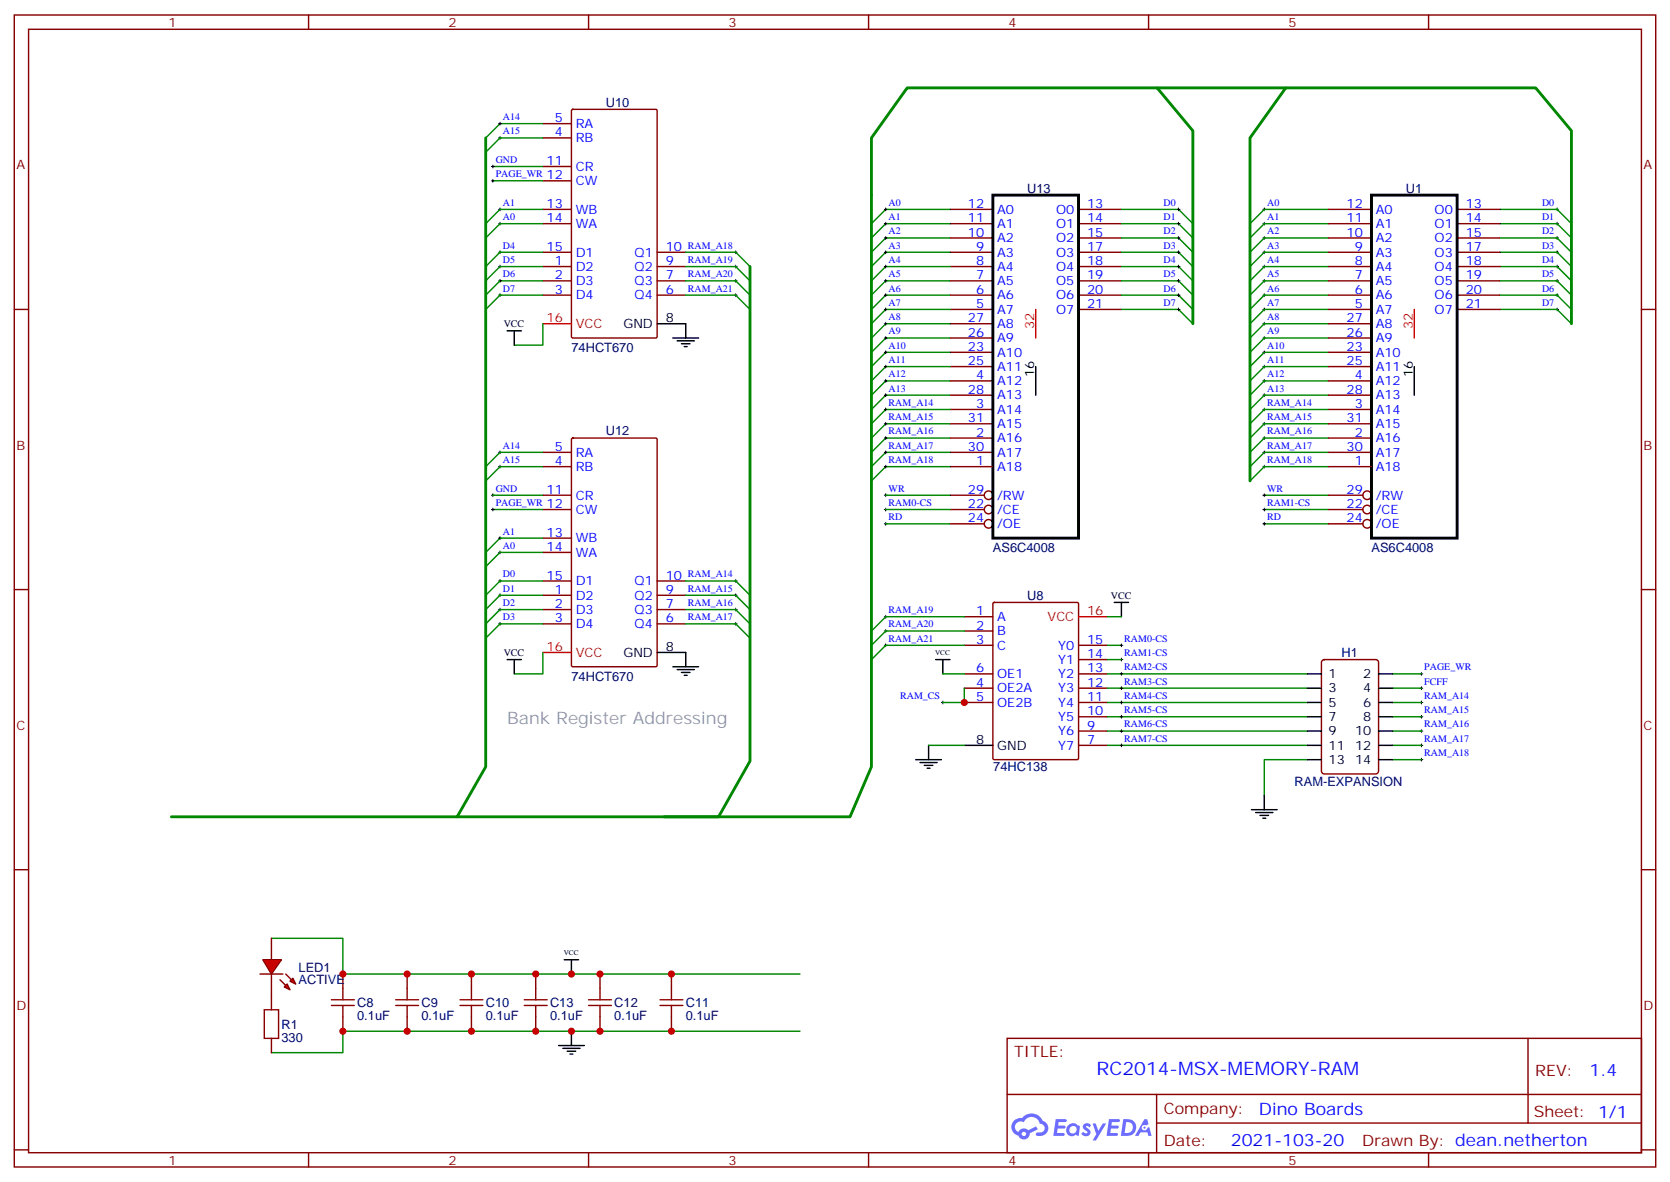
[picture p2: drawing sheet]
<svg xmlns="http://www.w3.org/2000/svg" width="412mm" height="292mm" viewBox="0 0 412 292" stroke-linecap="round" stroke-linejoin="round" font-family="sans-serif">
<g fill="none" stroke="#870000" stroke-width=".35">
<path d="M3.5 3.7h405.4v284.3h-405.4zM7.1 7.2h398.2v277.3h-398.2zM76.2 3.7v3.5M145.3 3.7v3.5M214.5 3.7v3.5M283.6 3.7v3.5M352.8 3.7v3.5M3.5 76.4h3.6M405.3 76.4h3.6M3.5 145.5h3.6M405.3 145.5h3.6M3.5 214.7h3.6"/>
<path d="M405.3 214.7h3.6M248.7 256.3h156.6v28.2h-156.6zM377.3 256.3v20.9M248.7 270.1h156.5M285.6 277.2h119.6M285.6 270.1v14.2M3.5 283.8h3.6M76.2 284.5v3.5M145.3 284.5v3.5M214.5 284.5v3.5M283.6 284.5v3.5M352.8 284.5v3.5"/>
<path d="M405.3 283.8h3.6"/>
</g>
<g fill="#5487ff">
<path d="M267.7 277.5a1.22 1.22 0 0 1 1.7 .2l-.4 .6a.47 .47 0 0 0-.3-.4 .47 .47 0 0 0-.5 .2v.1a1.3 1.3 0 0 1 1 1.7 1.39 1.39 0 0 1-2.2 0l.5-.6 .7 .5a.29 .29 0 0 0 .3-.3 .29 .29 0 0 0-.2-.3 1.04 1.04 0 0 1-.6-1.7z"/>
<path d="M260.7 276.2h2.4a.37 .37 0 0 1 .3 .4 .37 .37 0 0 1-.3 .4h-1.7l-.1 .8h1.5l.3 .4-.3 .4h-1.6l-.2 1.1 1.6-.1a.36 .36 0 0 1 .3 .4 .36 .36 0 0 1-.3 .4h-2.5z"/>
<path d="M273.8 276.2h2.4a.37 .37 0 0 1 .4 .4 .37 .37 0 0 1-.4 .4h-1.6l-.2 .8h1.6l.3 .4-.4 .4-1.6-.1-.1 1.1h1.5a.36 .36 0 0 1 .4 .4 .36 .36 0 0 1-.4 .4h-2.4z"/>
<path d="M282.6 276.2h.7l.3 1.3-.6 .3a.69 .69 0 0 0-1 .3 .69 .69 0 0 0 .4 .9 .69 .69 0 0 0 .9-.6l.5-.2 .6 2.2h-.8l-.2-.9h-1.8l-.5 .9h-.8z"/>
<path d="M269.8 277.3h.8l.6 1.8 1.1-1.8h.9l-2.6 4.2h-.8l.9-1.5z"/>
<path d="M277.4 276.2l-.6 4.2h1.3a2.11 2.11 0 0 0 2.5-2.1 2.11 2.11 0 0 0-2.5-2.1zM278.1 277a1.39 1.39 0 0 1 1.7 1.4 1.39 1.39 0 0 1-1.8 1.2h-.3z"/>
<path d="M263.7 277.8a1.47 1.47 0 0 0-.1 2.1 1.47 1.47 0 0 0 2.1 .1l.7 .4 .3-2.3-.2-.3h-.4a1.49 1.49 0 0 0-2.4 0zM264.4 278.2a.92 .92 0 0 1 1.5 .5 .92 .92 0 0 1-1.3 1.1 .9 .9 0 0 1-.2-1.6z"/>
<path d="M250.4 276.6a2.18 2.18 0 0 0 1.1 3.7 1.44 1.44 0 0 0 1.6 .9 1.44 1.44 0 0 0 1.2-1.4l2-1.1-.5-.7-1.9 1a1.47 1.47 0 0 0-2.4 .4 1.39 1.39 0 0 1-.7-1.9 1.39 1.39 0 0 1 2-.5 2.12 2.12 0 0 1 2.2-1.3 2.12 2.12 0 0 1 1.9 1.7 1.07 1.07 0 0 1 1.1 1 1.07 1.07 0 0 1-1 1.1h-.7a.43 .43 0 0 0-.5 .4 .43 .43 0 0 0 .4 .5 1.98 1.98 0 0 0 2.5-1.2 1.98 1.98 0 0 0-1.2-2.6 2.98 2.98 0 0 0-5.1-.6l-1.1 .1zM252.3 279.9a.55 .55 0 0 1 1.1 0 .55 .55 0 0 1-1.1 0z"/>
<circle cx="282.6" cy="278.3" r=".26"/>
</g>
<g fill="none" stroke="#870000" stroke-width=".35">
<path d="M134.1 30.5h7M134.1 34h7M141.2 27.2l.3-.2h20.4l.3 .2 .1 55.9-.2 .3h-20.6l-.3-.2zM134.1 44.6h7M134.1 41.1h7M134.1 51.7h7M134.1 55.2h7M234.6 51.7h10.6M234.6 55.2h10.6M234.6 58.7h10.6M266.3 51.7h10.6M266.3 55.2h10.6"/>
<path d="M266.3 58.7h10.6M134.1 65.8h7M134.1 69.3h7M134.1 72.8h7M134.1 62.3h7M162.3 65.8h7M162.3 69.3h7M162.3 72.8h7M162.3 62.3h7M234.6 65.8h10.6M234.6 69.3h10.6M234.6 72.8h10.6"/>
<path d="M234.6 62.3h10.6M234.6 76.4h10.6M234.6 79.9h10.6M266.3 65.8h10.6M266.3 69.3h10.6M266.3 72.8h10.6M266.3 62.3h10.6M266.3 76.4h10.6M234.6 94h10.6M234.6 87h10.6M234.6 90.5h10.6M234.6 83.4h10.6"/>
<path d="M234.6 97.5h10.6M134.1 111.7h7M134.1 115.2h7M141.2 108.3l.3-.2h20.4l.3 .2 .1 55.9-.2 .3-20.6 .1-.3-.2zM234.6 111.7h10.6M234.6 115.2h10.6M234.6 101.1h10.6M234.6 104.6h10.6M234.6 108.1h10.6M134.1 125.8h7M134.1 122.2h7M134.1 132.8h7"/>
<path d="M134.1 136.3h7M234.6 125.8h8.5M234.6 122.2h8.5M234.6 129.3h8.5M134.1 146.9h7M134.1 150.5h7M134.1 154h7M134.1 143.4h7M162.3 146.9h7M162.3 150.5h7M162.3 154h7M162.3 143.4h7"/>
<path d="M238.1 152.2h7.1M238.1 155.8h7.1M238.1 159.3h7.1M245.2 148.9l.3-.2h20.5l.3 .2v38.2l-.1 .4h-20.7l-.3-.2zM266.3 159.3h7.1M238.1 169.9h7.1M238.1 173.4h7.1M238.1 166.3h7.1M266.3 169.9h7.1M266.3 173.4h7.1M266.3 166.3h7.1M266.3 176.9h7.1"/>
<path d="M266.3 162.8h7.1M266.3 184h7.1M266.3 180.4h7.1M84.7 240.4v3.5M84.7 251v3.5M100.5 240.4v3.5M100.5 251v3.5M116.4 240.4v3.5M116.4 251v3.5M148.2 240.4v3.5M148.2 251v3.5M165.8 240.4v3.5"/>
<path d="M165.8 251v3.5"/>
<circle cx="244.1" cy="122.2" r="1.06"/>
<circle cx="244.1" cy="125.8" r="1.06"/>
<circle cx="244.1" cy="129.3" r="1.06"/>
</g>
<g fill="none" stroke="#000" stroke-width=".35">
<path d="M162.3 79.9h7v3.5M125.2 81.7h3.6M127 81.7v3.5M166.2 83.4h6.3M167.2 84.1h4.2M168.3 84.8h2.1M169 85.5h.7M255.8 90.5v7M275.2 148.7h3.5M276.9 148.7v3.5M125.2 162.8h3.6M127 162.8v3.5"/>
<path d="M162.3 161h7v3.6M166.2 164.6h6.3M167.2 165.3h4.2M168.3 166h2.1M169 166.7h.7M231.1 162.8h3.5M232.8 162.8v3.5M226.1 187.5h6.4M227.2 188.2h4.2M228.2 188.9h2.2M229 189.6h.7M229.3 184v3.5"/>
<path d="M238.1 184h7.1M139.3 236.9h3.6M141.1 236.9v3.5M137.9 258.1h6.4M139 258.8h4.2M140.1 259.5h2.1M141.1 254.5v3.6M140.8 260.2h.7"/>
</g>
<path d="M134.1 79.9h7M255.8 76.4v7M266.3 152.2h7.1M134.1 161h7" fill="none" stroke="#f00" stroke-width=".35"/>
<g fill="none" stroke="#000" stroke-width=".25">
<path d="M123.1 30.5h.7M123.1 34h.7M123.5 30.2v.7M123.5 33.7v.7M121.4 44.6h.7M121.4 41.1h.7M121.7 40.7v.8M121.7 44.3v.7M123.1 51.7h.7M123.1 55.2h.7M123.5 51.3v.7M123.5 54.9v.7"/>
<path d="M218.4 51.7h.7M218.4 55.2h.7M218.4 58.7h.7M218.7 51.3v.7M218.7 54.9v.7M218.7 58.4v.7M290.7 51.7h.7M290.7 55.2h.7M290.7 58.7h.7M291 51.3v.7M291 54.9v.7M291 58.4v.7"/>
<path d="M123.1 69.3h.7M123.1 72.8h.7M123.1 65.8h.7M123.1 62.3h.7M123.5 61.9v.7M123.5 65.4v.7M123.5 69v.7M123.5 72.5v.7M181.3 69.3h.7M181.3 72.8h.7M181.3 65.8h.7M181.3 62.3h.7"/>
<path d="M181.7 61.9v.7M181.7 65.4v.7M181.7 69v.7M181.7 72.5v.7M218.4 69.3h.7M218.4 72.8h.7M218.4 65.8h.7M218.4 62.3h.7M218.4 76.4h.7M218.4 79.9h.7M218.7 61.9v.7M218.7 65.4v.7"/>
<path d="M218.7 69v.7M218.7 72.5v.7M218.7 76v.7M218.7 79.6v.7M290.7 69.3h.7M290.7 72.8h.7M290.7 65.8h.7M290.7 62.3h.7M290.7 76.4h.7M291 61.9v.7M291 65.4v.7M291 69v.7"/>
<path d="M291 72.5v.7M291 76v.7M218.4 83.4h.7M218.4 87h.7M218.4 90.5h.7M218.4 94h.7M218.4 97.5h.7M218.7 83.1v.7M218.7 86.6v.7M218.7 90.1v.7M218.7 93.7v.7M218.7 97.2v.7"/>
<path d="M123.1 115.2h.7M123.1 111.7h.7M123.5 111.3v.7M123.5 114.8v.7M218.4 115.2h.7M218.4 111.7h.7M218.4 101.1h.7M218.4 104.6h.7M218.4 108.1h.7M218.7 100.7v.7M218.7 104.2v.8M218.7 107.8v.7"/>
<path d="M218.7 111.3v.7M218.7 114.8v.7M121.4 122.2h.7M121.4 125.8h.7M121.7 121.9v.7M121.7 125.4v.7M123.1 132.8h.7M123.1 136.3h.7M123.5 132.5v.7M123.5 136v.7M218.4 122.2h.7M218.4 125.8h.7"/>
<path d="M218.4 129.3h.7M218.7 121.9v.7M218.7 125.4v.7M218.7 128.9v.7M123.1 154h.7M123.1 150.5h.7M123.1 146.9h.7M123.1 143.4h.7M123.5 143.1v.7M123.5 146.6v.7M123.5 150.1v.7M123.5 153.6v.7"/>
<path d="M181.3 154h.7M181.3 150.5h.7M181.3 146.9h.7M181.3 143.4h.7M181.7 143.1v.7M181.7 146.6v.7M181.7 150.1v.7M181.7 153.6v.7M218.4 152.2h.7M218.4 155.8h.7M218.4 159.3h.7M218.7 151.9v.7"/>
<path d="M218.7 155.4v.7M218.7 158.9v.7M276.6 159.3h.7M276.9 158.9v.7M232.5 173.4h.7M232.8 173v.7M276.6 173.4h.7M276.6 176.9h.7M276.6 169.9h.7M276.6 166.3h.7M276.6 162.8h.7M276.9 162.5v.7"/>
<path d="M276.9 166v.7M276.9 169.5v.7M276.9 173v.7M276.9 176.6v.7M276.6 184h.7M276.6 180.4h.7M276.9 180.1v.7M276.9 183.6v.7"/>
</g>
<g fill="none" stroke="#008700" stroke-width=".35">
<path d="M134.1 30.5h-10.6l-3.6 3.5M134.1 34h-10.6l-3.6 3.6M121.7 44.6h12.4M121.7 41.1h12.4M134.1 51.7h-10.6l-3.6 3.5M134.1 55.2h-10.6l-3.6 3.5M234.6 51.7h-15.9l-3.5 3.5M234.6 55.2h-15.9l-3.5 3.5M234.6 58.7h-15.9l-3.5 3.6M276.9 51.7h14.1l3.6 3.5M276.9 55.2h14.1l3.6 3.5M276.9 58.7h14.1l3.6 3.6"/>
<path d="M134.1 79.9v5.3h-7.1M134.1 69.3h-10.6l-3.6 3.5M134.1 72.8h-10.6l-3.6 3.6M134.1 65.8h-10.6l-3.6 3.5M134.1 62.3h-10.6l-3.6 3.5M169.3 69.3h12.4l3.5 3.5M169.3 72.8h12.4l3.5 3.6M169.3 65.8h12.4l3.5 3.5M169.3 62.3h12.4l3.5 3.5M234.6 69.3h-15.9l-3.5 3.5M234.6 72.8h-15.9l-3.5 3.6M234.6 65.8h-15.9l-3.5 3.5"/>
<path d="M234.6 62.3h-15.9l-3.5 3.5M234.6 76.4h-15.9l-3.5 3.5M234.6 79.9h-15.9l-3.5 3.5M276.9 69.3h14.1l3.6 3.5M276.9 72.8h14.1l3.6 3.6M276.9 65.8h14.1l3.6 3.5M276.9 62.3h14.1l3.6 3.5M276.9 76.4h14.1l3.6 3.5M234.6 83.4h-15.9l-3.5 3.6M234.6 87h-15.9l-3.5 3.5M234.6 90.5h-15.9l-3.5 3.5M234.6 94h-15.9l-3.5 3.5"/>
<path d="M234.6 97.5h-15.9l-3.5 3.6M134.1 111.7h-10.6l-3.6 3.5M134.1 115.2h-10.6l-3.6 3.5M234.6 111.7h-15.9l-3.5 3.5M234.6 115.2h-15.9l-3.5 3.5M234.6 101.1h-15.9l-3.5 3.5M234.6 104.6h-15.9l-3.5 3.5M234.6 108.1h-15.9l-3.5 3.6M121.7 122.2h12.4M121.7 125.8h12.4M134.1 132.8h-10.6l-3.6 3.5M134.1 136.3h-10.6l-3.6 3.6"/>
<path d="M218.7 122.2h15.9M218.7 125.8h15.9M218.7 129.3h15.9M134.1 154h-10.6l-3.6 3.5M134.1 150.5h-10.6l-3.6 3.5M134.1 146.9h-10.6l-3.6 3.6M134.1 143.4h-10.6l-3.6 3.5M169.3 154h12.4l3.5 3.5M169.3 150.5h12.4l3.5 3.5M169.3 146.9h12.4l3.5 3.6M169.3 143.4h12.4l3.5 3.5M238.1 152.2h-19.4l-3.5 3.6"/>
<path d="M238.1 155.8h-19.4l-3.5 3.5M238.1 159.3h-19.4l-3.5 3.5M273.4 152.2h3.5M273.4 159.3h3.5M134.1 161v5.3h-7.1M232.8 166.3h5.3M238.1 169.9v3.5h-5.3M273.4 166.3h49.4M273.4 169.9h49.4M273.4 173.4h49.4M273.4 176.9h49.4M229.3 184h8.8"/>
<path d="M273.4 184h49.4M273.4 180.4h49.4M67 231.6h17.7v8.8h112.9M197.6 254.5h-112.9v5.3h-17.7"/>
</g>
<path d="M245.2 48.2h21.1v84.6h-21.1z" fill="none" stroke="#000" stroke-width=".71"/>
<path d="M119.9 34v155.3l-7 12.3h-70.6M185.2 65.8v122.1l-7.8 13.7h-13.4M294.6 79.9v-47.6l-8.8-10.6h-61.8l-8.8 12.3v155.3l-5.3 12.3h-97" fill="none" stroke="#008700" stroke-width=".71"/>
<g fill="none" stroke="#a10000" stroke-width=".35">
<path d="M81.8 248.2h5.7M81.8 246.8h5.7M84.7 243.9v2.9M84.7 248.2v2.8M97.7 248.2h5.7M97.7 246.8h5.7M100.5 243.9v2.9M100.5 248.2v2.8M113.6 248.2h5.6M113.6 246.8h5.6M116.4 243.9v2.9M116.4 248.2v2.8"/>
<path d="M145.3 248.2h5.7M145.3 246.8h5.7M148.2 243.9v2.9M148.2 248.2v2.8M163 248.2h5.6M163 246.8h5.6M165.8 243.9v2.9M165.8 248.2v2.8"/>
</g>
<circle cx="209.9" cy="201.6" r=".35" fill="#008700"/>
<path d="M65.3 249.2h3.5v7.1h-3.5z" fill="none" stroke="#a10000" stroke-width=".35"/>
<path d="M67 245.7v3.5M67 256.3v3.5" fill="none" stroke="#870000" stroke-width=".35"/>
<g fill="#f00" stroke="#870000" stroke-width=".35">
<path d="M64.9 236.9h4.6l-2.5 3.5z"/>
<path d="M64.2 240.4h5.6z"/>
</g>
<g fill="#870000" stroke="#870000" stroke-width=".35">
<path d="M70.6 240.4l1.4 1.4z"/>
<path d="M69.1 241.8l1.5 1.4z"/>
</g>
<g fill="#f00" stroke="#870000" stroke-width=".35">
<path d="M71.6 242.2l.7-.7 .7 1.4z"/>
<path d="M70.2 243.6l.7-.7 .7 1.4z"/>
</g>
<g fill="none" stroke="#870000" stroke-width=".35">
<path d="M328.1 58.7h10.6M328.1 55.2h10.6M328.1 51.7h10.6M359.8 58.7h10.6M359.8 55.2h10.6M359.8 51.7h10.6M328.1 76.4h10.6M328.1 72.8h10.6M328.1 69.3h10.6M328.1 65.8h10.6M328.1 62.3h10.6M328.1 79.9h10.6"/>
<path d="M359.8 76.4h10.6M359.8 72.8h10.6M359.8 69.3h10.6M359.8 65.8h10.6M359.8 62.3h10.6M328.1 94h10.6M328.1 87h10.6M328.1 90.5h10.6M328.1 83.4h10.6M328.1 97.5h10.6M328.1 111.7h10.6M328.1 101.1h10.6"/>
<path d="M328.1 104.6h10.6M328.1 108.1h10.6M328.1 115.2h10.6M328.1 129.3h8.4M328.1 125.8h8.4M328.1 122.2h8.4M326.6 163l.4-.2h12.7a.71 .71 0 0 1 .7 .7v26.8a.76 .76 0 0 1-.7 .7h-12.7a.76 .76 0 0 1-.7-.7v-26.8zM67 231.6v5.3M67 240.4v5.3M132.3 240.4v3.5M132.3 251v3.5"/>
<circle cx="337.6" cy="122.2" r="1.06"/>
<circle cx="337.6" cy="125.8" r="1.06"/>
<circle cx="337.6" cy="129.3" r="1.06"/>
</g>
<g fill="none" stroke="#000" stroke-width=".25">
<path d="M311.9 58.7h.7M311.9 55.2h.7M311.9 51.7h.7M312.2 51.3v.7M312.2 54.9v.7M312.2 58.4v.7M384.2 58.7h.7M384.2 55.2h.7M384.2 51.7h.7M384.5 51.3v.7M384.5 54.9v.7M384.5 58.4v.7"/>
<path d="M311.9 76.4h.7M311.9 72.8h.7M311.9 69.3h.7M311.9 65.8h.7M311.9 62.3h.7M311.9 79.9h.7M312.2 61.9v.7M312.2 65.4v.7M312.2 69v.7M312.2 72.5v.7M312.2 76v.7M312.2 79.6v.7"/>
<path d="M384.2 76.4h.7M384.2 72.8h.7M384.2 69.3h.7M384.2 65.8h.7M384.2 62.3h.7M384.5 61.9v.7M384.5 65.4v.7M384.5 69v.7M384.5 72.5v.7M384.5 76v.7M311.9 97.5h.7M311.9 94h.7"/>
<path d="M311.9 90.5h.7M311.9 87h.7M311.9 83.4h.7M312.2 83.1v.7M312.2 86.6v.7M312.2 90.1v.7M312.2 93.7v.7M312.2 97.2v.7M311.9 115.2h.7M311.9 111.7h.7M311.9 108.1h.7M311.9 104.6h.7"/>
<path d="M311.9 101.1h.7M312.2 100.7v.7M312.2 104.2v.8M312.2 107.8v.7M312.2 111.3v.7M312.2 114.8v.7M311.9 125.8h.7M311.9 129.3h.7M311.9 122.2h.7M312.2 121.9v.7M312.2 125.4v.7M312.2 128.9v.7"/>
<path d="M350.7 173.4h.7M350.7 176.9h.7M350.7 166.3h.7M350.7 169.9h.7M351 166v.7M351 169.5v.7M351 173v.7M351 176.6v.7M350.7 180.4h.7M350.7 184h.7M350.7 187.5h.7M351 180.1v.7"/>
<path d="M351 183.6v.7M351 187.1v.8"/>
</g>
<g fill="none" stroke="#008700" stroke-width=".35">
<path d="M328.1 58.7h-15.9l-3.5 3.6M328.1 55.2h-15.9l-3.5 3.5M328.1 51.7h-15.9l-3.5 3.5M370.4 58.7h14.1l3.6 3.6M370.4 55.2h14.1l3.6 3.5M370.4 51.7h14.1l3.6 3.5M328.1 76.4h-15.9l-3.5 3.5M328.1 72.8h-15.9l-3.5 3.6M328.1 69.3h-15.9l-3.5 3.5M328.1 65.8h-15.9l-3.5 3.5M328.1 62.3h-15.9l-3.5 3.5M328.1 79.9h-15.9l-3.5 3.5"/>
<path d="M370.4 76.4h14.1l3.6 3.5M370.4 72.8h14.1l3.6 3.6M370.4 69.3h14.1l3.6 3.5M370.4 65.8h14.1l3.6 3.5M370.4 62.3h14.1l3.6 3.5M328.1 97.5h-15.9l-3.5 3.6M328.1 94h-15.9l-3.5 3.5M328.1 90.5h-15.9l-3.5 3.5M328.1 87h-15.9l-3.5 3.5M328.1 83.4h-15.9l-3.5 3.6M328.1 115.2h-15.9l-3.5 3.5M328.1 111.7h-15.9l-3.5 3.5"/>
<path d="M328.1 108.1h-15.9l-3.5 3.6M328.1 104.6h-15.9l-3.5 3.5M328.1 101.1h-15.9l-3.5 3.5M312.2 129.3h15.9M312.2 125.8h15.9M312.2 122.2h15.9M273.4 162.8h3.5M344 166.3h7M344 169.9h7M344 176.9h7M344 173.4h7M322.8 187.5h-10.6v8.8"/>
<path d="M344 187.5h7M344 184h7M344 180.4h7"/>
</g>
<g fill="none" stroke="#000" stroke-width=".35">
<path d="M349.2 90.5v7M322.8 166.3h3.5M322.8 169.9h3.5M322.8 173.4h3.5M322.8 176.9h3.5M340.4 166.3h3.6M340.4 169.9h3.6M340.4 173.4h3.6M340.4 176.9h3.6M309 199.8h6.4M312.2 196.3v3.5M322.8 180.4h3.5"/>
<path d="M322.8 184h3.5M322.8 187.5h3.5M340.4 180.4h3.6M340.4 184h3.6M340.4 187.5h3.6M310.1 200.6h4.2M311.1 201.3h2.2M311.9 202h.7"/>
</g>
<path d="M285.8 21.7h31.7M388.1 79.9v-47.6l-8.9-10.6h-61.7l-8.8 12.3v84.7" fill="none" stroke="#008700" stroke-width=".71"/>
<path d="M349.2 76.4v7" fill="none" stroke="#f00" stroke-width=".35"/>
<path d="M338.7 48.2h21.1v84.6h-21.1z" fill="none" stroke="#000" stroke-width=".71"/>
<path d="M129.5 248.2h5.6M129.5 246.8h5.6M132.3 243.9v2.9M132.3 248.2v2.8" fill="none" stroke="#a10000" stroke-width=".35"/>
<g fill="#c00">
<circle cx="238.1" cy="173.4" r=".88"/>
<circle cx="165.8" cy="240.4" r=".88"/>
<circle cx="148.2" cy="240.4" r=".88"/>
<circle cx="116.4" cy="240.4" r=".88"/>
<circle cx="100.5" cy="240.4" r=".88"/>
<circle cx="165.8" cy="254.5" r=".88"/>
<circle cx="148.2" cy="254.5" r=".88"/>
<circle cx="116.4" cy="254.5" r=".88"/>
<circle cx="100.5" cy="254.5" r=".88"/>
<circle cx="141.1" cy="254.5" r=".88"/>
<circle cx="141.1" cy="240.4" r=".88"/>
<circle cx="84.7" cy="240.4" r=".88"/>
<circle cx="84.7" cy="254.5" r=".88"/>
<circle cx="132.3" cy="254.5" r=".88"/>
<circle cx="132.3" cy="240.4" r=".88"/>
</g>
<text font-size="4.6" fill="#00f" x="270.8" y="265.3">RC2014-MSX-MEMORY-RAM</text>
<text font-size="4.2" fill="#999" x="125.2" y="178.7">Bank Register Addressing</text>
<g font-size="4.2" fill="#00f">
<text x="392.5" y="265.6">1.4</text>
<text x="310.9" y="275.1">Dino Boards</text>
<text x="304" y="282.9">2021-103-20</text>
</g>
<g font-size="3.9" fill="#800">
<text x="250.5" y="260.9">TITLE:</text>
<text x="379.1" y="265.6">REV:</text>
<text x="287.4" y="275.1">Company:</text>
<text x="378.7" y="275.7">Sheet: 1/1</text>
<text x="287.4" y="282.8">Date:</text>
<text x="336.4" y="282.8">Drawn By: dean.netherton</text>
</g>
<g font-size="3.2" fill="#800">
<text x="41.6" y="6.7">1</text>
<text x="110.8" y="6.7">2</text>
<text x="179.9" y="6.7">3</text>
<text x="249.1" y="6.7">4</text>
<text x="318.2" y="6.7">5</text>
<text x="4.1" y="41.8">A</text>
<text x="405.9" y="41.8">A</text>
<text x="4.1" y="110.9">B</text>
<text x="405.9" y="110.9">B</text>
<text x="4.1" y="180.1">C</text>
<text x="405.9" y="180.1">C</text>
<text x="4.1" y="249.2">D</text>
<text x="405.9" y="249.2">D</text>
<text x="41.6" y="287.5">1</text>
<text x="110.8" y="287.5">2</text>
<text x="179.9" y="287.5">3</text>
<text x="249.1" y="287.5">4</text>
<text x="318.2" y="287.5">5</text>
</g>
<g font-size="3.2" fill="#000080">
<text x="149.6" y="26.3">U10</text>
<text x="253.7" y="47.5">U13</text>
<text x="347.1" y="47.5">U1</text>
<text x="141.1" y="87">74HCT670</text>
<text x="149.6" y="107.5">U12</text>
<text x="245.2" y="136.3">AS6C4008</text>
<text x="338.7" y="136.3">AS6C4008</text>
<text x="253.7" y="148.1">U8</text>
<text x="331.3" y="162.2">H1</text>
<text x="141.1" y="168.1">74HCT670</text>
<text x="245.3" y="190.4">74HC138</text>
<text x="319.7" y="193.9">RAM-EXPANSION</text>
<text x="73.7" y="239.8">LED1</text>
<text x="73.7" y="243">ACTIVE</text>
<text x="88.2" y="251.7">0.1uF</text>
<text x="88.2" y="248.5">C8</text>
<text x="104.1" y="251.7">0.1uF</text>
<text x="104.1" y="248.5">C9</text>
<text x="119.9" y="251.7">0.1uF</text>
<text x="119.9" y="248.5">C10</text>
<text x="135.8" y="251.7">0.1uF</text>
<text x="135.8" y="248.5">C13</text>
<text x="151.7" y="251.7">0.1uF</text>
<text x="151.7" y="248.5">C12</text>
<text x="169.3" y="251.7">0.1uF</text>
<text x="169.3" y="248.5">C11</text>
<text x="69.5" y="257.1">330</text>
<text x="69.5" y="253.9">R1</text>
</g>
<g font-size="3.2" fill="#00f">
<text x="137" y="30.2">5</text>
<text x="137" y="33.7">4</text>
<text x="142.2" y="31.6">RA</text>
<text x="142.2" y="35.1">RB</text>
<text x="135" y="40.7">11</text>
<text x="135" y="44.3">12</text>
<text x="142.2" y="45.7">CW</text>
<text x="142.2" y="42.2">CR</text>
<text x="135" y="51.3">13</text>
<text x="142.2" y="52.7">WB</text>
<text x="239" y="51.3">12</text>
<text x="246.2" y="52.7">A0</text>
<text x="260.8" y="52.7">O0</text>
<text x="268.5" y="51.3">13</text>
<text x="332.5" y="51.3">12</text>
<text x="339.7" y="52.7">A0</text>
<text x="354.3" y="52.7">O0</text>
<text x="361.9" y="51.3">13</text>
<text x="135" y="54.9">14</text>
<text x="142.2" y="56.3">WA</text>
<text x="239" y="58.4">10</text>
<text x="239" y="54.9">11</text>
<text x="246.2" y="59.8">A2</text>
<text x="246.2" y="56.3">A1</text>
<text x="260.8" y="56.3">O1</text>
<text x="260.8" y="59.8">O2</text>
<text x="268.5" y="54.9">14</text>
<text x="268.5" y="58.4">15</text>
<text x="332.5" y="58.4">10</text>
<text x="332.5" y="54.9">11</text>
<text x="339.7" y="59.8">A2</text>
<text x="339.7" y="56.3">A1</text>
<text x="354.3" y="56.3">O1</text>
<text x="354.3" y="59.8">O2</text>
<text x="361.9" y="54.9">14</text>
<text x="361.9" y="58.4">15</text>
<text x="135" y="61.9">15</text>
<text x="137" y="65.4">1</text>
<text x="142.2" y="63.3">D1</text>
<text x="156.7" y="63.3">Q1</text>
<text x="164.4" y="65.4">9</text>
<text x="164.4" y="61.9">10</text>
<text x="241" y="65.4">8</text>
<text x="241" y="61.9">9</text>
<text x="246.2" y="63.3">A3</text>
<text x="260.8" y="63.3">O3</text>
<text x="268.5" y="61.9">17</text>
<text x="268.5" y="65.4">18</text>
<text x="334.5" y="65.4">8</text>
<text x="334.5" y="61.9">9</text>
<text x="339.7" y="63.3">A3</text>
<text x="354.3" y="63.3">O3</text>
<text x="361.9" y="61.9">17</text>
<text x="361.9" y="65.4">18</text>
<text x="137" y="69">2</text>
<text x="142.2" y="70.4">D3</text>
<text x="142.2" y="66.9">D2</text>
<text x="156.7" y="66.9">Q2</text>
<text x="156.7" y="70.4">Q3</text>
<text x="164.4" y="69">7</text>
<text x="241" y="69">7</text>
<text x="246.2" y="70.4">A5</text>
<text x="246.2" y="66.9">A4</text>
<text x="260.8" y="66.9">O4</text>
<text x="260.8" y="70.4">O5</text>
<text x="268.5" y="69">19</text>
<text x="334.5" y="69">7</text>
<text x="339.7" y="70.4">A5</text>
<text x="339.7" y="66.9">A4</text>
<text x="354.3" y="66.9">O4</text>
<text x="354.3" y="70.4">O5</text>
<text x="361.9" y="69">19</text>
<text x="137" y="72.5">3</text>
<text x="142.2" y="73.9">D4</text>
<text x="156.7" y="73.9">Q4</text>
<text x="164.4" y="72.5">6</text>
<text x="241" y="76">5</text>
<text x="241" y="72.5">6</text>
<text x="246.2" y="77.4">A7</text>
<text x="246.2" y="73.9">A6</text>
<text x="260.8" y="73.9">O6</text>
<text x="260.8" y="77.4">O7</text>
<text x="268.5" y="72.5">20</text>
<text x="268.5" y="76">21</text>
<text x="334.5" y="76">5</text>
<text x="334.5" y="72.5">6</text>
<text x="339.7" y="77.4">A7</text>
<text x="339.7" y="73.9">A6</text>
<text x="354.3" y="73.9">O6</text>
<text x="354.3" y="77.4">O7</text>
<text x="361.9" y="72.5">20</text>
<text x="361.9" y="76">21</text>
<text x="239" y="83.1">26</text>
<text x="239" y="79.6">27</text>
<text x="246.2" y="81">A8</text>
<text x="332.5" y="83.1">26</text>
<text x="332.5" y="79.6">27</text>
<text x="339.7" y="81">A8</text>
<text x="239" y="86.6">23</text>
<text x="246.2" y="88">A10</text>
<text x="246.2" y="84.5">A9</text>
<text x="332.5" y="86.6">23</text>
<text x="339.7" y="88">A10</text>
<text x="339.7" y="84.5">A9</text>
<text x="239" y="90.1">25</text>
<text x="241" y="93.7">4</text>
<text x="246.2" y="95.1">A12</text>
<text x="246.2" y="91.5">A11</text>
<text x="332.5" y="90.1">25</text>
<text x="334.5" y="93.7">4</text>
<text x="339.7" y="95.1">A12</text>
<text x="339.7" y="91.5">A11</text>
<text x="239" y="97.2">28</text>
<text x="241" y="100.7">3</text>
<text x="246.2" y="98.6">A13</text>
<text x="332.5" y="97.2">28</text>
<text x="334.5" y="100.7">3</text>
<text x="339.7" y="98.6">A13</text>
<text x="239" y="104.2">31</text>
<text x="241" y="107.8">2</text>
<text x="246.2" y="102.1">A14</text>
<text x="246.2" y="105.7">A15</text>
<text x="332.5" y="104.2">31</text>
<text x="334.5" y="107.8">2</text>
<text x="339.7" y="102.1">A14</text>
<text x="339.7" y="105.7">A15</text>
<text x="137" y="111.3">5</text>
<text x="142.2" y="112.7">RA</text>
<text x="239" y="111.3">30</text>
<text x="246.2" y="112.7">A17</text>
<text x="246.2" y="109.2">A16</text>
<text x="332.5" y="111.3">30</text>
<text x="339.7" y="112.7">A17</text>
<text x="339.7" y="109.2">A16</text>
<text x="137" y="114.8">4</text>
<text x="142.2" y="116.2">RB</text>
<text x="241" y="114.8">1</text>
<text x="246.2" y="116.2">A18</text>
<text x="334.5" y="114.8">1</text>
<text x="339.7" y="116.2">A18</text>
<text x="135" y="125.4">12</text>
<text x="135" y="121.9">11</text>
<text x="142.2" y="123.3">CR</text>
<text x="239" y="125.4">22</text>
<text x="239" y="121.9">29</text>
<text x="246.2" y="123.3">/RW</text>
<text x="332.5" y="125.4">22</text>
<text x="332.5" y="121.9">29</text>
<text x="339.7" y="123.3">/RW</text>
<text x="142.2" y="126.8">CW</text>
<text x="239" y="128.9">24</text>
<text x="246.2" y="130.4">/OE</text>
<text x="246.2" y="126.8">/CE</text>
<text x="332.5" y="128.9">24</text>
<text x="339.7" y="130.4">/OE</text>
<text x="339.7" y="126.8">/CE</text>
<text x="135" y="132.5">13</text>
<text x="135" y="136">14</text>
<text x="142.2" y="133.9">WB</text>
<text x="142.2" y="137.4">WA</text>
<text x="135" y="143.1">15</text>
<text x="164.4" y="143.1">10</text>
<text x="137" y="146.6">1</text>
<text x="142.2" y="148">D2</text>
<text x="142.2" y="144.5">D1</text>
<text x="156.7" y="148">Q2</text>
<text x="156.7" y="144.5">Q1</text>
<text x="164.4" y="146.6">9</text>
<text x="137" y="150.1">2</text>
<text x="137" y="153.6">3</text>
<text x="142.2" y="151.5">D3</text>
<text x="142.2" y="155">D4</text>
<text x="156.7" y="151.5">Q3</text>
<text x="156.7" y="155">Q4</text>
<text x="164.4" y="150.1">7</text>
<text x="164.4" y="153.6">6</text>
<text x="241" y="151.9">1</text>
<text x="241" y="155.4">2</text>
<text x="246.2" y="153.3">A</text>
<text x="241" y="158.9">3</text>
<text x="246.2" y="156.8">B</text>
<text x="246.2" y="160.3">C</text>
<text x="261.3" y="160.3">Y0</text>
<text x="268.5" y="158.9">15</text>
<text x="241" y="166">6</text>
<text x="246.2" y="167.4">OE1</text>
<text x="261.3" y="167.4">Y2</text>
<text x="261.3" y="163.9">Y1</text>
<text x="268.5" y="166">13</text>
<text x="268.5" y="162.5">14</text>
<text x="241" y="169.5">4</text>
<text x="241" y="173">5</text>
<text x="246.2" y="170.9">OE2A</text>
<text x="261.3" y="170.9">Y3</text>
<text x="268.5" y="173">11</text>
<text x="268.5" y="169.5">12</text>
<text x="246.2" y="174.4">OE2B</text>
<text x="261.3" y="178">Y5</text>
<text x="261.3" y="174.4">Y4</text>
<text x="268.5" y="176.6">10</text>
<text x="261.3" y="185">Y7</text>
<text x="261.3" y="181.5">Y6</text>
<text x="268.5" y="183.6">7</text>
<text x="268.5" y="180.1">9</text>
</g>
<g font-size="3.2" fill="#f00">
<text x="135" y="79.6">16</text>
<text x="142.2" y="81">VCC</text>
<text x="255.4" y="81.3" transform="rotate(-90 255.4 81.3)">32</text>
<text x="348.9" y="81.3" transform="rotate(-90 348.9 81.3)">32</text>
<text x="258.7" y="153.3">VCC</text>
<text x="268.5" y="151.9">16</text>
<text x="135" y="160.7">16</text>
<text x="142.2" y="162.1">VCC</text>
</g>
<g font-size="3.2">
<text x="153.9" y="81">GND</text>
<text x="164.4" y="79.6">8</text>
<text x="255.4" y="93.1" transform="rotate(-90 255.4 93.1)">16</text>
<text x="348.9" y="93.1" transform="rotate(-90 348.9 93.1)">16</text>
<text x="164.4" y="160.7">8</text>
<text x="153.9" y="162.1">GND</text>
<text x="328.1" y="167.4">1</text>
<text x="336.6" y="167.4">2</text>
<text x="328.1" y="170.9">3</text>
<text x="336.6" y="170.9">4</text>
<text x="328.1" y="174.4">5</text>
<text x="328.1" y="178">7</text>
<text x="336.6" y="174.4">6</text>
<text x="336.6" y="178">8</text>
<text x="241" y="183.6">8</text>
<text x="246.2" y="185">GND</text>
<text x="328.1" y="181.5">9</text>
<text x="328.1" y="185">11</text>
<text x="334.6" y="181.5">10</text>
<text x="334.6" y="185">12</text>
<text x="328.1" y="188.6">13</text>
<text x="334.6" y="188.6">14</text>
</g>
<g font-size="2.5" fill="#00f">
<text x="124.2" y="29.6">A14</text>
<text x="124.2" y="33.2">A15</text>
<text x="122.4" y="40.2">GND</text>
<text x="122.4" y="43.7">PAGE_WR</text>
<text x="124.2" y="50.8">A1</text>
<text x="219.4" y="50.8">A0</text>
<text x="287.3" y="50.8">D0</text>
<text x="312.9" y="50.8">A0</text>
<text x="380.8" y="50.8">D0</text>
<text x="124.2" y="54.3">A0</text>
<text x="219.4" y="54.3">A1</text>
<text x="219.4" y="57.9">A2</text>
<text x="287.3" y="54.3">D1</text>
<text x="287.3" y="57.9">D2</text>
<text x="312.9" y="57.9">A2</text>
<text x="312.9" y="54.3">A1</text>
<text x="380.8" y="57.9">D2</text>
<text x="380.8" y="54.3">D1</text>
<text x="124.2" y="64.9">D5</text>
<text x="124.2" y="61.4">D4</text>
<text x="169.9" y="61.4">RAM_A18</text>
<text x="169.9" y="64.9">RAM_A19</text>
<text x="219.4" y="61.4">A3</text>
<text x="219.4" y="64.9">A4</text>
<text x="287.3" y="61.4">D3</text>
<text x="287.3" y="64.9">D4</text>
<text x="312.9" y="64.9">A4</text>
<text x="312.9" y="61.4">A3</text>
<text x="380.8" y="64.9">D4</text>
<text x="380.8" y="61.4">D3</text>
<text x="124.2" y="68.4">D6</text>
<text x="124.2" y="72">D7</text>
<text x="169.9" y="68.4">RAM_A20</text>
<text x="169.9" y="72">RAM_A21</text>
<text x="219.4" y="68.4">A5</text>
<text x="219.4" y="72">A6</text>
<text x="287.3" y="68.4">D5</text>
<text x="287.3" y="72">D6</text>
<text x="312.9" y="72">A6</text>
<text x="312.9" y="68.4">A5</text>
<text x="380.8" y="72">D6</text>
<text x="380.8" y="68.4">D5</text>
<text x="219.4" y="75.5">A7</text>
<text x="287.3" y="75.5">D7</text>
<text x="312.9" y="75.5">A7</text>
<text x="380.8" y="75.5">D7</text>
<text x="219.4" y="79">A8</text>
<text x="219.4" y="82.6">A9</text>
<text x="312.9" y="82.6">A9</text>
<text x="312.9" y="79">A8</text>
<text x="219.4" y="86.1">A10</text>
<text x="219.4" y="89.6">A11</text>
<text x="312.9" y="89.6">A11</text>
<text x="312.9" y="86.1">A10</text>
<text x="219.4" y="93.1">A12</text>
<text x="312.9" y="93.1">A12</text>
<text x="219.4" y="96.7">A13</text>
<text x="219.4" y="100.2">RAM_A14</text>
<text x="312.9" y="100.2">RAM_A14</text>
<text x="312.9" y="96.7">A13</text>
<text x="219.4" y="103.7">RAM_A15</text>
<text x="219.4" y="107.2">RAM_A16</text>
<text x="312.9" y="107.2">RAM_A16</text>
<text x="312.9" y="103.7">RAM_A15</text>
<text x="124.2" y="110.8">A14</text>
<text x="219.4" y="110.8">RAM_A17</text>
<text x="312.9" y="110.8">RAM_A17</text>
<text x="124.2" y="114.3">A15</text>
<text x="219.4" y="114.3">RAM_A18</text>
<text x="312.9" y="114.3">RAM_A18</text>
<text x="122.4" y="121.4">GND</text>
<text x="122.4" y="124.9">PAGE_WR</text>
<text x="219.4" y="121.4">WR</text>
<text x="219.4" y="124.9">RAM0-CS</text>
<text x="312.9" y="124.9">RAM1-CS</text>
<text x="312.9" y="121.4">WR</text>
<text x="124.2" y="131.9">A1</text>
<text x="219.4" y="128.4">RD</text>
<text x="312.9" y="128.4">RD</text>
<text x="124.2" y="135.5">A0</text>
<text x="124.2" y="142.5">D0</text>
<text x="169.9" y="142.5">RAM_A14</text>
<text x="124.2" y="149.6">D2</text>
<text x="124.2" y="146">D1</text>
<text x="169.9" y="146">RAM_A15</text>
<text x="169.9" y="149.6">RAM_A16</text>
<text x="124.2" y="153.1">D3</text>
<text x="169.9" y="153.1">RAM_A17</text>
<text x="219.4" y="151.3">RAM_A19</text>
<text x="219.4" y="154.9">RAM_A20</text>
<text x="219.4" y="158.4">RAM_A21</text>
<text x="277.6" y="158.4">RAM0-CS</text>
<text x="277.6" y="161.9">RAM1-CS</text>
<text x="277.6" y="165.5">RAM2-CS</text>
<text x="351.7" y="165.5">PAGE_WR</text>
<text x="222.3" y="172.5">RAM_CS</text>
<text x="277.6" y="172.5">RAM4-CS</text>
<text x="277.6" y="169">RAM3-CS</text>
<text x="351.7" y="172.5">RAM_A14</text>
<text x="351.7" y="169">FCFF</text>
<text x="277.6" y="179.6">RAM6-CS</text>
<text x="277.6" y="176">RAM5-CS</text>
<text x="351.7" y="176">RAM_A15</text>
<text x="351.7" y="179.6">RAM_A16</text>
<text x="277.6" y="183.1">RAM7-CS</text>
<text x="351.7" y="183.1">RAM_A17</text>
<text x="351.7" y="186.6">RAM_A18</text>
</g>
<g font-size="2.5">
<text x="124.4" y="80.8">VCC</text>
<text x="274.3" y="147.8">VCC</text>
<text x="124.4" y="161.9">VCC</text>
</g>
<g font-size="1.8">
<text x="230.9" y="161.7">VCC</text>
<text x="139.2" y="235.8">VCC</text>
</g>
</svg>
